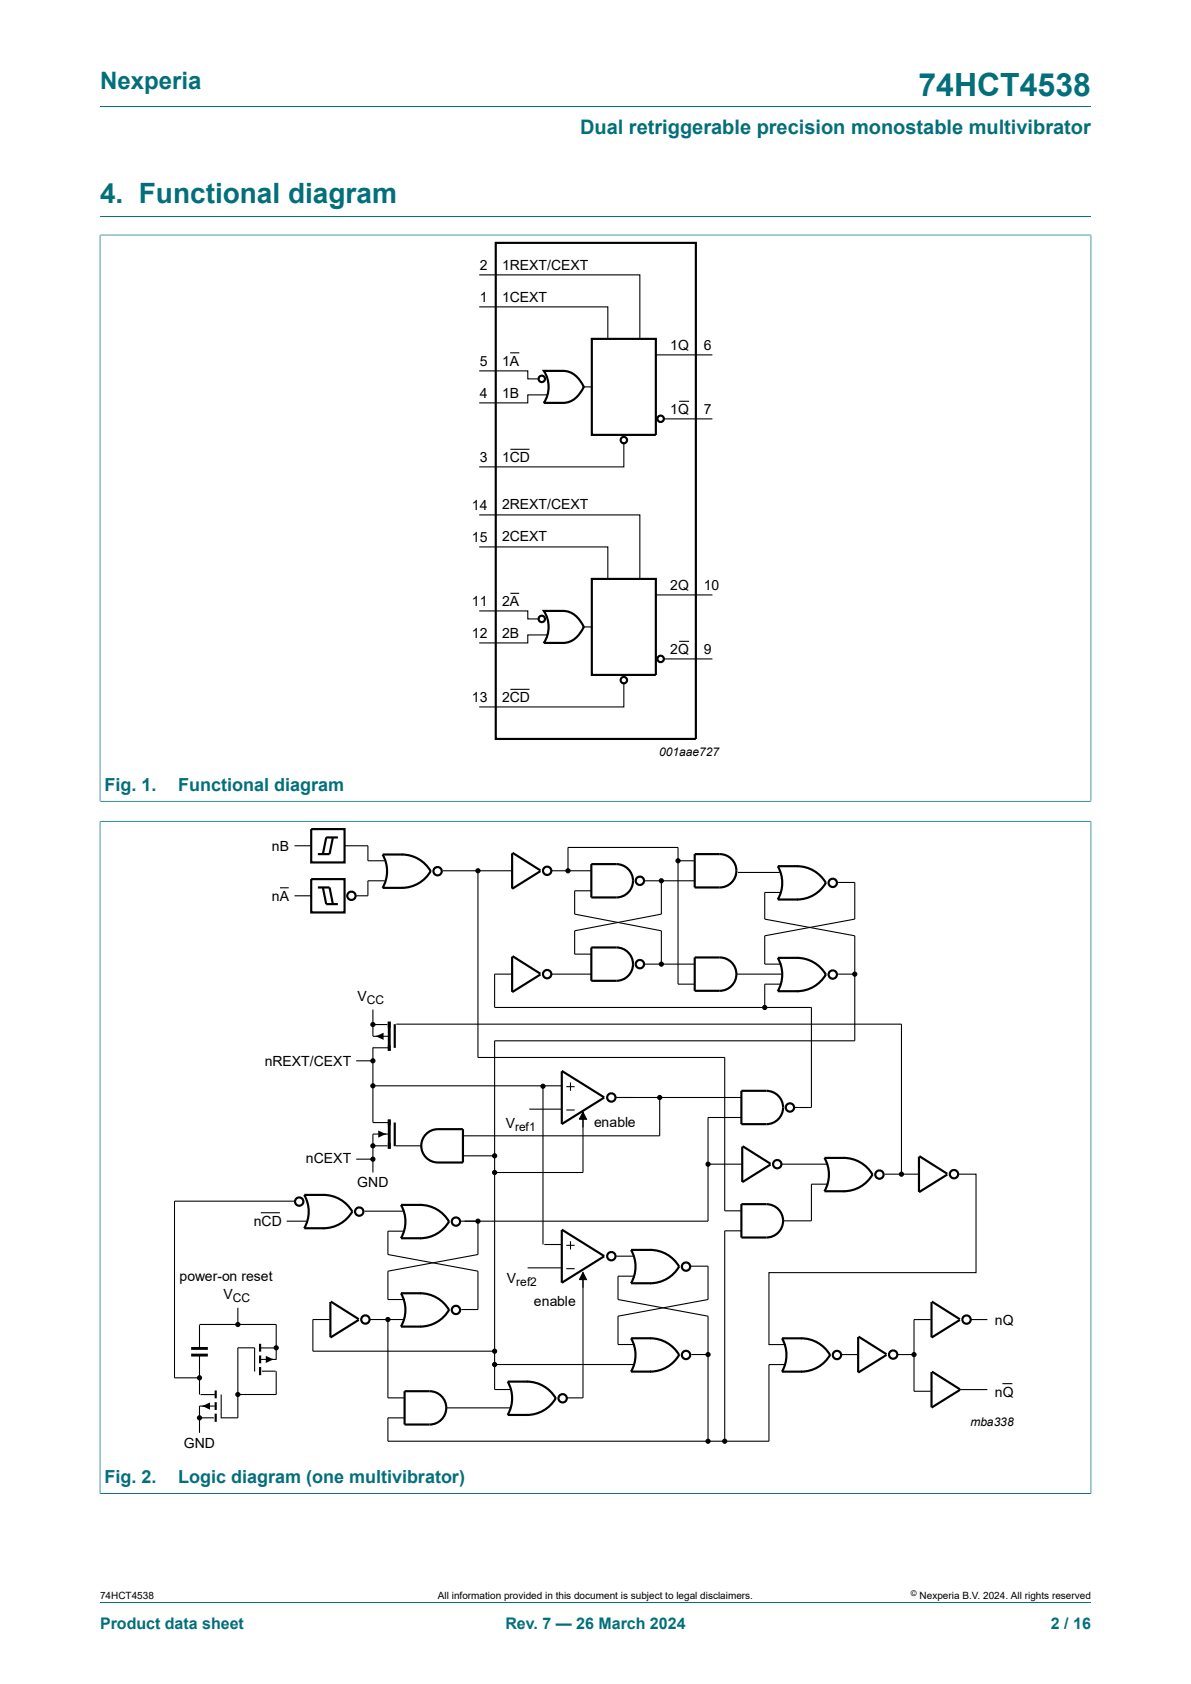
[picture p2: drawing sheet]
<svg xmlns="http://www.w3.org/2000/svg" width="210mm" height="297mm" viewBox="0 0 210 297" stroke-linecap="round" stroke-linejoin="round" font-family="sans-serif">
<path d="M17.6 18.8h174.8M17.6 38.2h174.8M17.6 41.5h174.8M17.6 41.4v100M192.4 41.4v100M17.6 144.8h174.8M17.6 141.3h174.8M17.6 144.8v118.7M192.4 144.8v118.7M17.6 263.4h174.8M17.6 282.6h174.8" fill="none" stroke="#036f7b" stroke-width=".18"/>
<g fill="none" stroke="#000" stroke-width=".19">
<path d="M84.6 54.1h22.6v5.7M84.6 48.5h28.2v11.3M84.6 65.4h8.5v1.4h1.9M89.9 62.2h1.7M90.1 79.2h3.2M96.4 69.6h-3.3v1.5h-8.5M102.9 68.2h1.5M110 78.2v4.1h-25.4M115.6 62.6h9.9M117.1 73.9h8.4M119.8 70.8h1.6M84.6 96.5h22.6v5.6"/>
<path d="M84.6 90.8h28.2v11.3M84.6 107.7h8.5v1.5h1.9M90 104.6h1.5M96.4 112h-3.3v1.4h-8.5M102.9 110.6h1.5M115.6 104.9h9.9M117.1 116.2h8.4M119.8 113.1h1.6M90.1 121.6h3.2M110 120.5v4.2h-25.4M49.4 156.6h1.5M51.9 149.2h3"/>
<path d="M51.9 158h3M60.8 149.2h4.1v2.6h2.9M67.8 155.3h-2.9v2.7h-2.1M78.1 153.6h12.1M84.3 153.6v32.9h43.5v27h2.9M97.2 153.6h7.1M100.1 153.6v-4.1h19.5v24.1h2.9M104.3 157.1h-3v4.1l15.3 3v5.8M113.7 155.3h8.8M116.6 155.3v5.9l-15.3 3v4.1h3M119.6 151.8h2.9M130.1 153.9h7.4"/>
<path d="M137.8 157.4h-3v4.7l15.9 2.9v18.6h-63.5v61.5h3M147.8 155.6h2.9v6.5l-15.9 2.9v5h3M65.8 178v4.8h2.7M90.2 171.8h-3v5.9h55.9v17.6h-3M97.2 171.8h7.1M113.7 170h8.8M129.8 171.8h8M137.8 173.6h-3v4.1M147.8 171.8h2.9M62.8 187.1h3M65.7 191.5h33.3M65.7 184.8h2.8"/>
<path d="M65.8 184.7v13.3h2.7M65.9 180.7h2.4M69.9 180.6h89v26.5M93.3 195.6h5.7M95.7 191.5v28M99.9 191.6h1.4M99.9 195.8h1.4M100.6 190.9v1.5M102.8 196.2l.6 1.2h-1.2zM102.8 196.2v10.6h-15.6M108.7 193.6h22M116.3 193.6v6.7h-34.7"/>
<path d="M130.7 197.1h-5.9v18.3h-43.8M46 213.9h3.4M50.5 215.4h3.5M51.9 211.8h-21.1v31.2h4.4M62.8 204.4h3M64.3 213.6h6.8M65.8 200v6.8M65.8 200h2.7M65.9 202.1h2.4M69.8 202.1h4.6M71.3 217.1h-2.9v4.2l15.9 2.9v6.8h-3M81.6 203.8h5.6"/>
<path d="M84.3 215.4v5.9l-15.9 2.9v5h2.9M96 219.5h3M99.9 219.6h1.4M100.6 218.9v1.5M124.8 205.3h5.9M130.7 217.1h-2.9v37.1M137.8 205.3h8.2M146 208.8h-2.9v6.5h-5M156 207.1h5.9M168.9 207.1h3.2v17.3h-36.5v12.7h2.9M35.2 233.7v4.1M35.2 239v6.9"/>
<path d="M35.2 233.6h13.5v6.2h-2.7M41.9 230.7v2.9M46 237.7h2.5M58.1 232.7h-2.9v5.6h32M65.2 232.7h5.8M68.4 232.7v13.8h2.9M93 223.6h6M99.9 223.8h1.4M102.8 224.4l.6 1.3h-1.2zM102.8 224.4v22.1h-2.9M108.7 221.5h3M111.9 225.1h-2.9v4.1l15.8 2.9v22.1"/>
<path d="M121.6 223.3h3.2v5.9l-15.8 2.9v5h2.9M121.9 238.9h2.9M148.2 238.9h3M158.2 238.9h3M164.1 232.7h-2.9v12.7h2.9M171.2 232.7h2.9M35.3 250.1h2.4M35.4 246h2.5M37.9 248h-2.7v4.7M39 245.9v4.2M44.9 241.9v-4.2h-3v12.4h-2.9M46.2 241.8h2.4"/>
<path d="M48.7 241.8v4.1h-6.8M78.7 248.3h11.5M87.2 240.7h24.7M138.5 240.7h-2.9v13.5h-67.2v-4.1h2.9M169.1 245.1h5M176.7 244h1.8"/>
<circle cx="84.3" cy="153.6" r=".36"/>
<circle cx="100.1" cy="153.6" r=".36"/>
<circle cx="116.6" cy="155.3" r=".36"/>
<circle cx="119.6" cy="151.8" r=".36"/>
<circle cx="116.6" cy="170" r=".36"/>
<circle cx="134.8" cy="177.7" r=".36"/>
<circle cx="150.7" cy="171.8" r=".36"/>
<circle cx="65.8" cy="187.1" r=".36"/>
<circle cx="65.8" cy="180.7" r=".36"/>
<circle cx="65.8" cy="191.5" r=".36"/>
<circle cx="95.7" cy="191.6" r=".36"/>
<circle cx="116.3" cy="193.6" r=".36"/>
<circle cx="65.8" cy="204.4" r=".36"/>
<circle cx="65.8" cy="202.1" r=".36"/>
<circle cx="84.3" cy="215.4" r=".36"/>
<circle cx="87.2" cy="206.8" r=".36"/>
<circle cx="87.2" cy="203.8" r=".36"/>
<circle cx="124.8" cy="205.3" r=".36"/>
<circle cx="158.9" cy="207.1" r=".36"/>
<circle cx="41.9" cy="233.6" r=".36"/>
<circle cx="48.7" cy="237.7" r=".36"/>
<circle cx="68.4" cy="232.7" r=".36"/>
<circle cx="87.2" cy="238.3" r=".36"/>
<circle cx="124.8" cy="238.9" r=".36"/>
<circle cx="161.2" cy="238.9" r=".36"/>
<circle cx="35.2" cy="243" r=".36"/>
<circle cx="35.2" cy="250.1" r=".36"/>
<circle cx="41.9" cy="245.9" r=".36"/>
<circle cx="87.2" cy="240.7" r=".36"/>
<circle cx="124.8" cy="254.2" r=".36"/>
<circle cx="127.8" cy="254.2" r=".36"/>
</g>
<g fill="none" stroke="#000" stroke-width=".38">
<path d="M87.4 42.8h35.3v87.5h-35.3zM104.4 59.8h11.2v16.9h-11.2zM95.9 65.4h3.4a4.1 4.1 0 0 1 3.6 2.8 4.4 4.4 0 0 1-3.6 2.9h-3.4a5.1 5.1 0 0 0 0-5.7zM95.9 107.7h3.4a4.1 4.1 0 0 1 3.6 2.9 4.4 4.4 0 0 1-3.6 2.8h-3.4a5.1 5.1 0 0 0 0-5.7zM104.4 102.1h11.2v16.9h-11.2zM54.9 146.2h5.9v5.9h-5.9zM54.9 155h5.9v5.9h-5.9zM56 156.5h2.1l.6 3M56.9 156.5l.6 3h2.1M58.7 147.7l-.6 2.9h-2.1M59.6 147.7h-2.1l-.6 2.9M67.5 150.7a5.9 5.9 0 0 1 0 5.9"/>
<path d="M67.5 150.7h3.5M67.5 156.6h3.5M70.8 150.7a5.9 5.9 0 0 1 5.1 3M76 153.6a5.9 5.9 0 0 1-5.2 3M90.3 150.5v6.2M90.4 150.4l4.9 3.1M95.3 153.6l-5 3.1M104.3 152.4h4.4a2.94 2.94 0 0 1 2.9 2.9 2.94 2.94 0 0 1-2.9 3h-4.4zM122.5 150.6h4.4a2.94 2.94 0 0 1 2.9 3 2.94 2.94 0 0 1-2.9 2.9h-4.4zM140.5 152.8a5.9 5.9 0 0 1 5.1 2.9M140.6 152.8h-3.5a5.9 5.9 0 0 1 0 5.9l3.5-.1M145.6 155.7a5.9 5.9 0 0 1-5.1 2.9"/>
<path d="M90.3 168.7v6.2M90.4 168.6l4.9 3.1M95.3 171.9l-5 3.1M104.3 167.1h4.4a2.94 2.94 0 0 1 2.9 2.9 2.94 2.94 0 0 1-2.9 3h-4.4zM122.5 168.9h4.4a2.94 2.94 0 0 1 2.9 2.9 2.94 2.94 0 0 1-2.9 2.9h-4.4zM137.1 168.9a5.9 5.9 0 0 1 0 5.9h3.5M137.2 168.9h3.4M140.5 168.9a5.9 5.9 0 0 1 5.1 3M145.6 171.8a5.9 5.9 0 0 1-5.1 3M69.6 180.6v4.2M69.6 198v4.2M99.1 188.9l7.4 4.7-7.4 4.6v-9.2"/>
<path d="M130.7 192.4h4.4a2.94 2.94 0 0 1 3 2.9 2.94 2.94 0 0 1-3 3h-4.4zM57 210.7a5.9 5.9 0 0 1 5.1 3M57.2 210.7h-3.6a5.9 5.9 0 0 1 0 5.9h3.6M62.1 213.6a5.9 5.9 0 0 1-5.1 3M74.1 212.5a5.9 5.9 0 0 1 5.1 3M74.2 212.5h-3.5a5.9 5.9 0 0 1 0 5.9h3.5M74.9 200.2a2.93 2.93 0 0 1 2.3-1.1h4.4v5.9h-4.4a2.94 2.94 0 0 1-2.6-1.6 2.94 2.94 0 0 1 .3-3.2zM79.2 215.4a5.9 5.9 0 0 1-5.1 3M99.1 216.9l7.4 4.7-7.4 4.6v-9.3M130.7 212.4h4.4a2.94 2.94 0 0 1 3 2.9 2.94 2.94 0 0 1-3 3h-4.4zM130.9 202.2v6.2M130.9 202.1l5 3.2"/>
<path d="M135.9 205.4l-5 3.1M148.8 204.2a5.9 5.9 0 0 1 5.1 3M148.9 204.2h-3.5a5.9 5.9 0 0 1 0 5.9h3.5M153.9 207.1a5.9 5.9 0 0 1-5.1 3M162 204v6.2M162.1 203.9l4.9 3.1M167 207.1l-5 3.2M45.9 237.2v1M45.9 239.3v1M58.3 229.6v6.2M58.3 229.5l5 3.2M63.3 232.8l-5 3.1"/>
<path d="M74.1 228.1a5.9 5.9 0 0 1 5.1 2.9M74.2 228.1h-3.5a5.9 5.9 0 0 1 0 5.9h3.5M79.2 231a5.9 5.9 0 0 1-5.1 3M111.3 236a5.9 5.9 0 0 1 0 5.9M111.3 220.4a5.9 5.9 0 0 1 0 5.9M111.3 236h3.5M111.3 220.4h3.5M111.3 226.3h3.5M114.6 236a5.9 5.9 0 0 1 5.1 3M114.6 220.4a5.9 5.9 0 0 1 5.1 3M119.8 238.9a5.9 5.9 0 0 1-5.2 3M119.8 223.3a5.9 5.9 0 0 1-5.2 3"/>
<path d="M141.3 236a5.9 5.9 0 0 1 5.1 3M141.4 236h-3.5a5.9 5.9 0 0 1 0 5.9h3.5M146.4 238.9a5.9 5.9 0 0 1-5.1 3M151.3 235.8v6.2M151.4 235.7l4.9 3.1M156.3 239l-5 3.1M164.2 229.6v6.3M164.3 229.6l4.9 3.1M169.2 232.8l-4.9 3.1M38 245.4v1M38 247.5v1M38 249.5v1.1"/>
<path d="M45.9 241.3v1M71.3 245.4h4.4a2.94 2.94 0 0 1 3 2.9 2.94 2.94 0 0 1-3 2.9h-4.4zM92.9 243.7a5.9 5.9 0 0 1 5.1 2.9M93 243.7h-3.5a5.9 5.9 0 0 1 0 5.9l3.5-.1M98 246.6a5.9 5.9 0 0 1-5.1 2.9M111.3 241.9h3.5M164.2 242v6.2M164.3 241.9l4.9 3.1M169.2 245.1l-4.9 3.2"/>
<circle cx="95.5" cy="66.8" r=".56"/>
<circle cx="110" cy="77.6" r=".56"/>
<circle cx="116.5" cy="73.9" r=".56"/>
<circle cx="95.5" cy="109.2" r=".56"/>
<circle cx="110" cy="120" r=".56"/>
<circle cx="116.5" cy="116.2" r=".56"/>
<circle cx="62" cy="158" r=".74"/>
<circle cx="77.2" cy="153.7" r=".74"/>
<circle cx="96.5" cy="153.6" r=".74"/>
<circle cx="112.8" cy="155.3" r=".74"/>
<circle cx="146.8" cy="155.7" r=".74"/>
<circle cx="96.5" cy="171.8" r=".74"/>
<circle cx="112.8" cy="170" r=".74"/>
<circle cx="146.8" cy="171.9" r=".73"/>
<circle cx="107.8" cy="193.6" r=".74"/>
<circle cx="139.3" cy="195.3" r=".74"/>
<circle cx="52.8" cy="211.9" r=".73"/>
<circle cx="63.3" cy="213.7" r=".73"/>
<circle cx="80.4" cy="215.4" r=".73"/>
<circle cx="137" cy="205.3" r=".73"/>
<circle cx="155.1" cy="207.2" r=".73"/>
<circle cx="168.2" cy="207.1" r=".73"/>
<circle cx="64.4" cy="232.7" r=".73"/>
<circle cx="80.4" cy="231" r=".73"/>
<circle cx="107.8" cy="221.5" r=".73"/>
<circle cx="121" cy="223.4" r=".73"/>
<circle cx="121" cy="239" r=".73"/>
<circle cx="147.6" cy="239" r=".74"/>
<circle cx="157.5" cy="238.9" r=".73"/>
<circle cx="170.4" cy="232.7" r=".73"/>
<circle cx="99.2" cy="246.6" r=".73"/>
</g>
<g fill="#000">
<path d="M66.7 199.4l1.3 .6-1.3 .6zM66.3 182.8l1.3-.7v1.3zM102.8 196.2l.6 1.2h-1.2zM46.9 239.1l1.3 .7-1.3 .6zM47.9 239.8h.3zM102.8 224.4l.6 1.3h-1.2zM35.7 248h.3zM35.7 248l1.3-.6v1.2z"/>
<circle cx="84.3" cy="153.6" r=".36"/>
<circle cx="100.1" cy="153.6" r=".36"/>
<circle cx="116.6" cy="155.3" r=".36"/>
<circle cx="119.6" cy="151.8" r=".36"/>
<circle cx="116.6" cy="170" r=".36"/>
<circle cx="134.8" cy="177.7" r=".36"/>
<circle cx="150.7" cy="171.8" r=".36"/>
<circle cx="65.8" cy="187.1" r=".36"/>
<circle cx="65.8" cy="180.7" r=".36"/>
<circle cx="65.8" cy="191.5" r=".36"/>
<circle cx="95.7" cy="191.6" r=".36"/>
<circle cx="116.3" cy="193.6" r=".36"/>
<circle cx="65.8" cy="204.4" r=".36"/>
<circle cx="65.8" cy="202.1" r=".36"/>
<circle cx="84.3" cy="215.4" r=".36"/>
<circle cx="87.2" cy="206.8" r=".36"/>
<circle cx="87.2" cy="203.8" r=".36"/>
<circle cx="124.8" cy="205.3" r=".36"/>
<circle cx="158.9" cy="207.1" r=".36"/>
<circle cx="41.9" cy="233.6" r=".36"/>
<circle cx="48.7" cy="237.7" r=".36"/>
<circle cx="68.4" cy="232.7" r=".36"/>
<circle cx="87.2" cy="238.3" r=".36"/>
<circle cx="124.8" cy="238.9" r=".36"/>
<circle cx="161.2" cy="238.9" r=".36"/>
<circle cx="35.2" cy="243" r=".36"/>
<circle cx="35.2" cy="250.1" r=".36"/>
<circle cx="41.9" cy="245.9" r=".36"/>
<circle cx="87.2" cy="240.7" r=".36"/>
<circle cx="124.8" cy="254.2" r=".36"/>
<circle cx="127.8" cy="254.2" r=".36"/>
</g>
<path d="M68.6 180.2v5.1M68.6 197.5v5.1M33.7 237.8h2.9M33.7 239h2.9" fill="none" stroke="#000" stroke-width=".51"/>
<text font-size="5.6" fill="#036f7b" x="161.9" y="16.8">74HCT4538</text>
<text font-size="4.9" fill="#036f7b" x="17.6" y="35.9">4. Functional diagram</text>
<text font-size="4.2" fill="#036f7b" x="17.6" y="15.6">Nexperia</text>
<text font-size="3.5" fill="#036f7b" x="102.3" y="23.7">Dual retriggerable precision monostable multivibrator</text>
<g font-size="3.2" fill="#036f7b">
<text x="18.4" y="139.5">Fig. 1.</text>
<text x="31.4" y="139.5">Functional diagram</text>
<text x="18.4" y="261.5">Fig. 2.</text>
<text x="31.4" y="261.5">Logic diagram (one multivibrator)</text>
</g>
<g font-size="2.8" fill="#036f7b">
<text x="17.6" y="287.2">Product data sheet</text>
<text x="89.1" y="287.2">Rev. 7 — 26 March 2024</text>
<text x="185.3" y="287.2">2 / 16</text>
</g>
<g font-size="2.5">
<text x="84.6" y="47.6">2</text>
<text x="88.5" y="47.6">1REXT/CEXT</text>
<text x="84.6" y="53.3">1</text>
<text x="88.5" y="53.3">1CEXT</text>
<text x="84.6" y="64.5">5</text>
<text x="88.5" y="64.5">1A</text>
<text x="118.2" y="61.7">1Q</text>
<text x="124.1" y="61.7">6</text>
<text x="84.6" y="70.2">4</text>
<text x="88.5" y="70.2">1B</text>
<text x="118.2" y="73">1Q</text>
<text x="124.1" y="73">7</text>
<text x="84.6" y="81.5">3</text>
<text x="88.5" y="81.5">1CD</text>
<text x="83.2" y="89.9">14</text>
<text x="88.5" y="89.7">2REXT/CEXT</text>
<text x="83.2" y="95.6">15</text>
<text x="88.5" y="95.4">2CEXT</text>
<text x="83.2" y="106.9">11</text>
<text x="88.5" y="106.9">2A</text>
<text x="118.2" y="104.1">2Q</text>
<text x="124.1" y="104.1">10</text>
<text x="83.2" y="112.5">12</text>
<text x="88.5" y="112.5">2B</text>
<text x="118.2" y="115.3">2Q</text>
<text x="124.1" y="115.3">9</text>
<text x="83.2" y="123.8">13</text>
<text x="88.5" y="123.8">2CD</text>
<text x="47.9" y="150.1">nB</text>
<text x="47.9" y="158.9">nA</text>
<text x="63" y="176.5">V</text>
<text x="46.7" y="188">nREXT/CEXT</text>
<text x="89.2" y="198.9">V</text>
<text x="104.7" y="198.7">enable</text>
<text x="53.9" y="205.1">nCEXT</text>
<text x="63" y="209.4">GND</text>
<text x="44.7" y="216.2">nCD</text>
<text x="31.7" y="225.9">power-on reset</text>
<text x="89.4" y="226.3">V</text>
<text x="39.4" y="229.1">V</text>
<text x="94.1" y="230.3">enable</text>
<text x="175.4" y="233.7">nQ</text>
<text x="175.4" y="246.4">nQ</text>
<text x="32.4" y="255.4">GND</text>
</g>
<g font-size="2.1">
<text x="116.2" y="133.4">001aae727</text>
<text x="64.7" y="177">CC</text>
<text x="90.8" y="199.4">ref1</text>
<text x="91" y="226.8">ref2</text>
<text x="41.1" y="229.6">CC</text>
<text x="171.1" y="251.5">mba338</text>
</g>
<g font-size="1.8">
<text x="17.6" y="282">74HCT4538</text>
<text x="77.2" y="282">All information provided in this document is subject to legal disclaimers.</text>
<text x="162.2" y="282">Nexperia B.V. 2024. All rights reserved</text>
</g>
<text font-size="1.4" x="160.6" y="281.6">©</text>
</svg>
